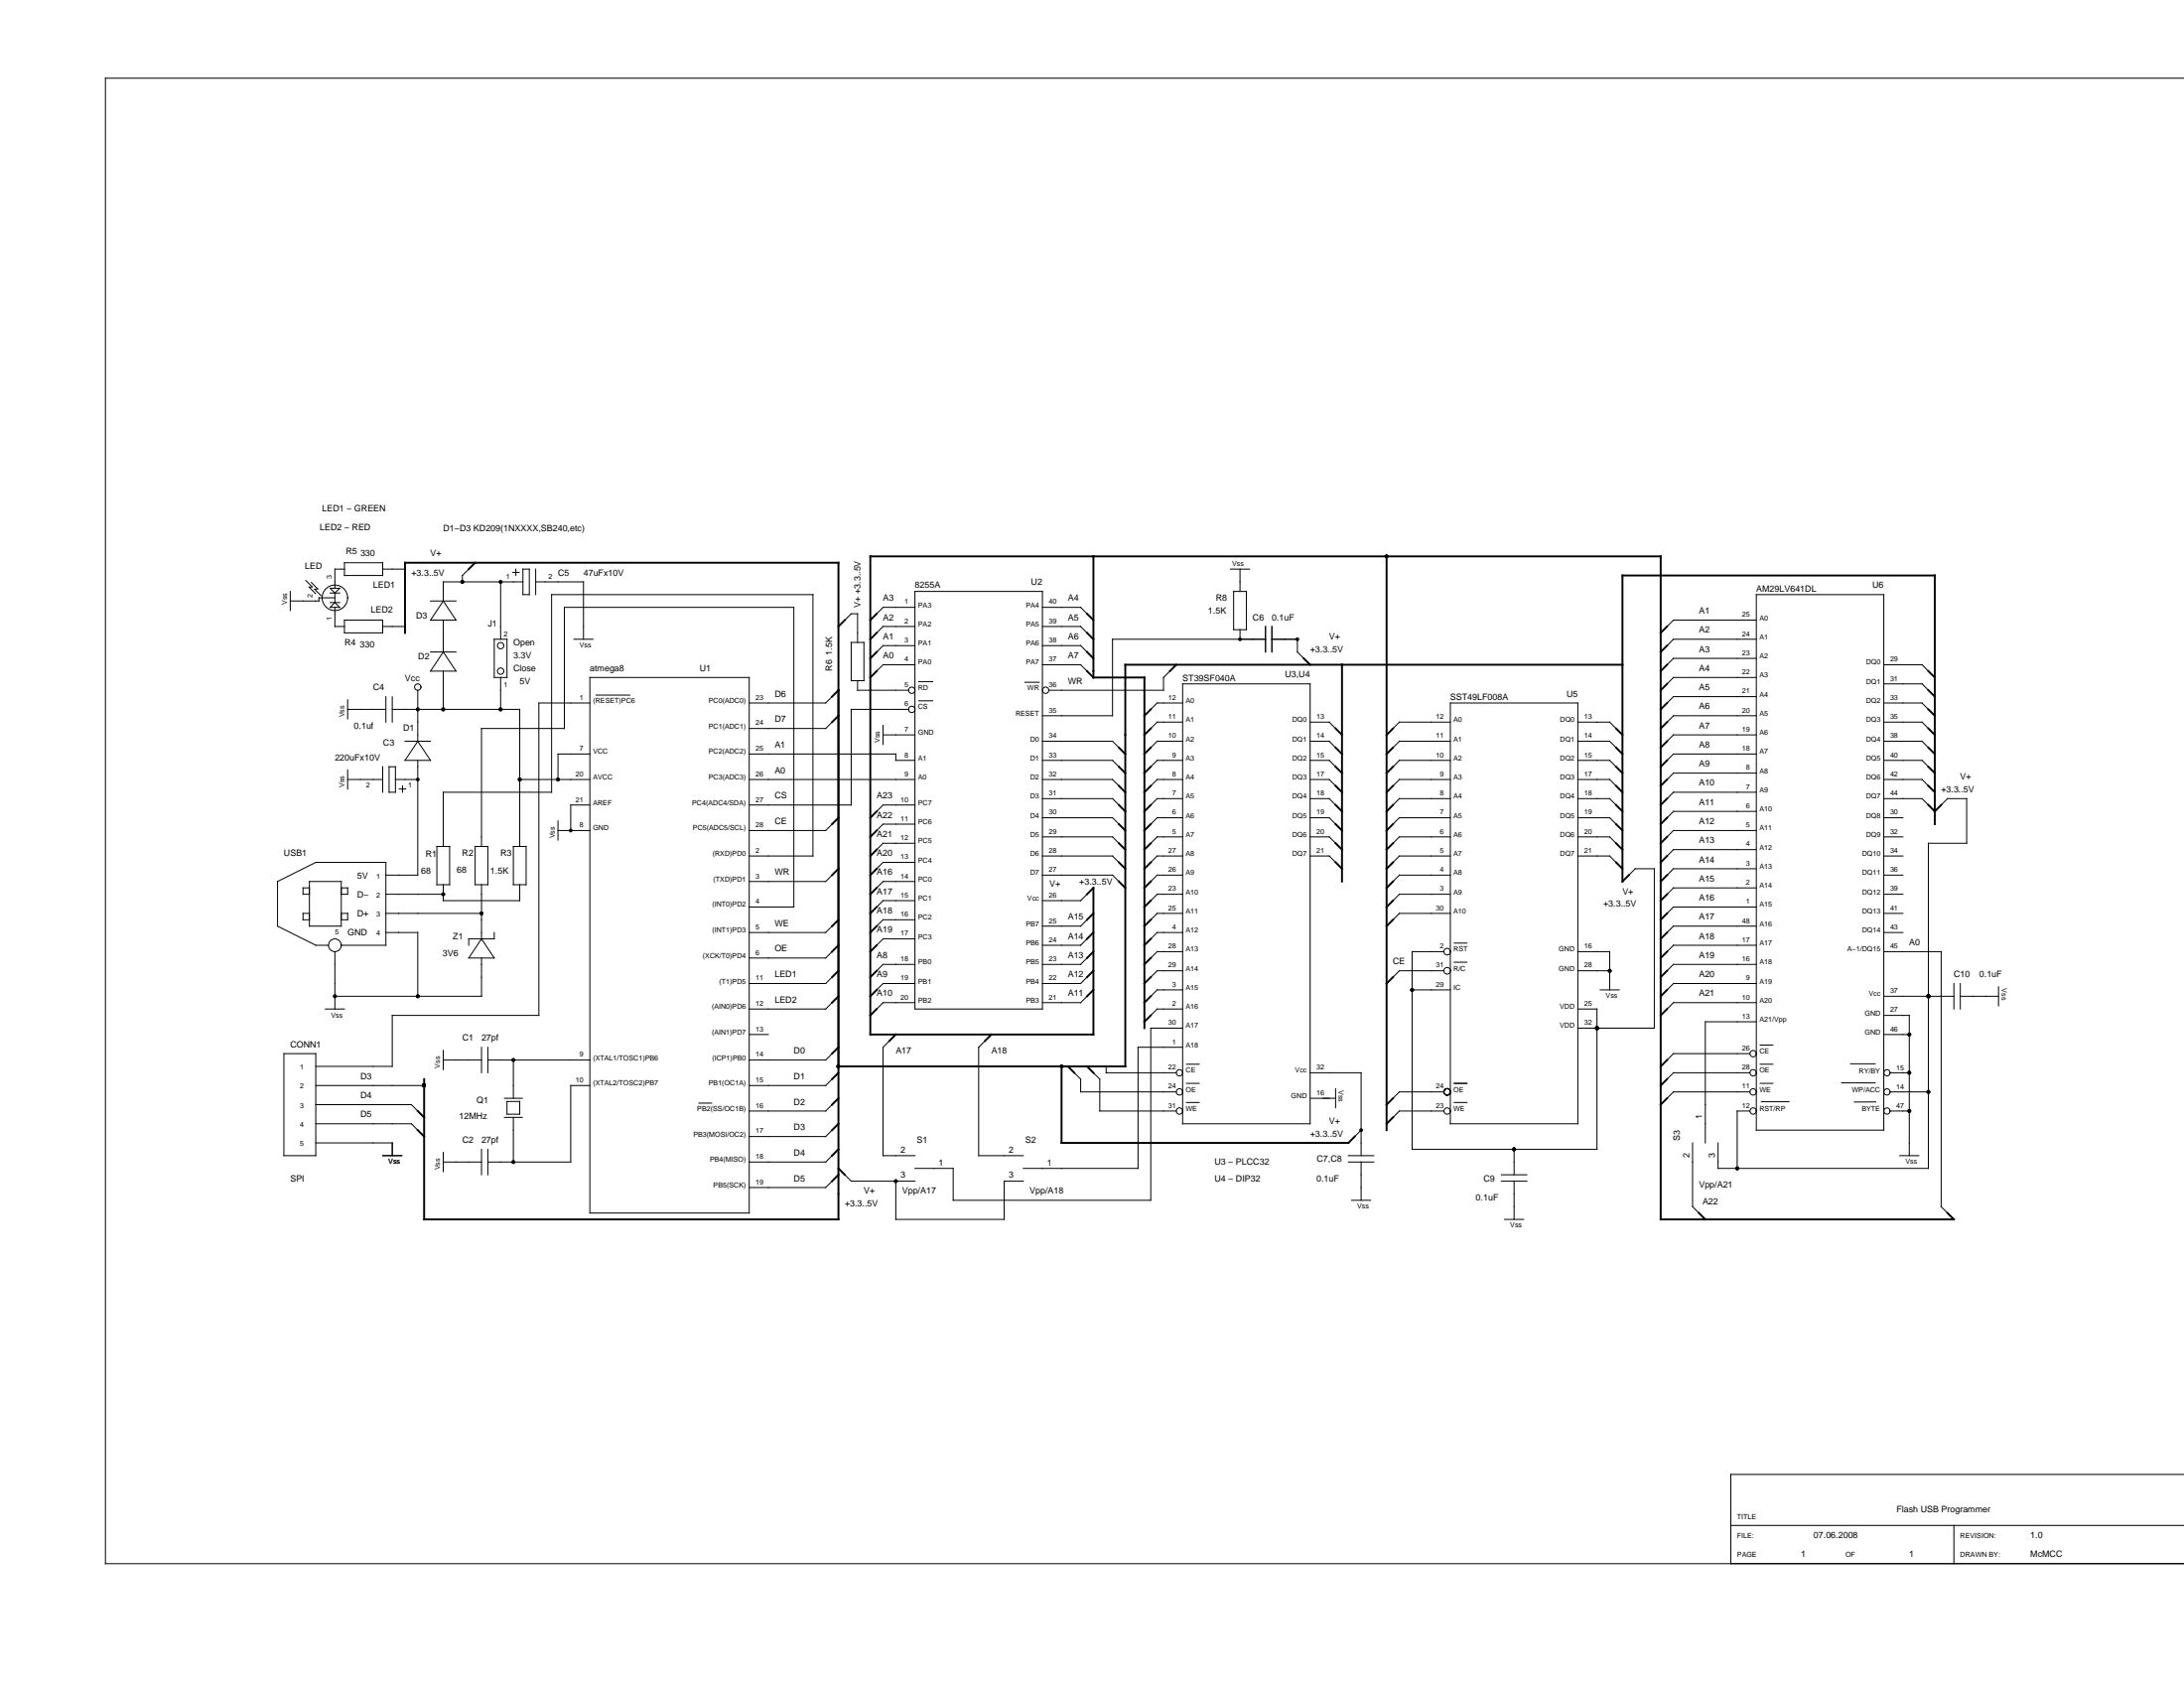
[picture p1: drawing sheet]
<svg xmlns="http://www.w3.org/2000/svg" width="279mm" height="216mm" viewBox="0 0 279 216" stroke-linecap="round" stroke-linejoin="round" font-family="sans-serif">
<g fill="none" stroke="#000" stroke-width=".13">
<path d="M279.4 10h-265.9v190h265.9M37.1 75.6v2.5M39.1 74.2l.8 .9h-.4l.9 .8M39.8 74.5l.8 .8-.3 .1 .8 .8M42.2 77.1h1.3M42.2 75.2h1.3l-.7 .6zM42.2 75.8h1.3M42.8 75.8v1.3M42.8 77.7v2.4h1.3M42.8 77.1l.7 .6h-1.3zM42.8 76.5h-2v.4h-3.7M44.1 72.8h-1.3v2.4"/>
<path d="M44.1 72h4.9v1.6h-4.9zM44.1 79.3h4.9v1.6h-4.9zM48.9 72.8h2.9M55.1 76.9h3.2M56.7 79.3v4.1M56.7 76.9l1.6 2.4h-3.2zM60 72.8l-.8 .8v.8M64 74.4v7.4M65.6 73.2h.8M66 72.8v.8M66.9 74.4h-10.2v2.5M66.9 72.8h.8v3.3h-.8z"/>
<path d="M68.5 74.4h6.1v7.4M68.5 72.8v3.3M108.1 79.3l.8-.8h.8v3.7M117 75.6h16.4v53.5h-16.4zM117 77.7h-4l-.8 .8M133.4 77.7h4.8l.9 .8M157.4 72.8h2.5M157.8 75.6h1.7v4.9h-1.7zM158.6 72.8v2.8M224.7 76.1h16.3v68.4h-16.3zM224.7 79.3h-10.6l-.8 .8M44.5 99.7h4.5"/>
<path d="M44.5 90.7h4.9M44.5 89.5v2.5M44.5 98.5v2.4M48.9 80.1h2.9M49 98.1v3.2M49.4 89.1v3.3M49.8 98.1h.8v3.2h-.8zM50.2 90.7h16.3v17.6M50.2 89.1v3.3M50.6 99.7h2.8M51.8 94.8h3.3M53.4 88.3v6.5"/>
<path d="M53.4 97.3v14.6h-4M53.4 94.8l1.7 2.5h-3.3zM55.1 83.4h3.2M56.7 85.8v4.9M56.7 83.4l1.6 2.4h-3.2zM63.2 81.8h1.7v4.9h-1.7zM64 86.7v4M66.5 99.7h9M73.4 81.8h2.5M75.5 96.4h-4.1v3.3M75.5 89.9h-6.6v40h-18.7v6.5h-9.8M75.5 86.7h20.3v68.5h-20.3z"/>
<path d="M76.3 88.9h4.3M95.8 99.7h21.2M95.8 96.4h18.8v.9h2.4M106.4 92.4l-.8 .8h-9.8M106.4 89.1l-.8 .8h-9.8M108.9 82.2h1.6v4.9h-1.6zM109.7 87v1.3h6.5M113 94h4M113 92.8v2.4M116.2 90.7h-7.3v12.3h-13.1M117 80.1h-4l-.8 .8M117 82.6h-4l-.8 .8"/>
<path d="M117 85h-4l-.8 .8M117.5 87.2h1.8M117.5 89.6h1.8M131.1 87.3h1.8M133.4 99.7h8.9l.8 .8M133.4 80.1h4.8l.9 .8M133.4 82.6h4.8l.9 .8M133.4 85h4.8l.9 .8M133.4 97.3h8.9l.8 .8M133.4 94.8h8.9l.8 .8M149.7 85.8l-.8 .9v1.6h-14.7M151.3 99.7h-3.3l-.8 .8"/>
<path d="M151.3 97.3h-3.3l-.8 .8M151.3 94.8h-3.3l-.8 .8M151.3 89.9h-3.3l-.8 .8M151.3 92.4h-3.3l-.8 .8M151.3 87.5h16.3v56.2h-16.3zM158.6 80.5v1.3M161.9 81.8h-19.6v9.7h-8.9M161.9 80.1v3.3M162.7 81.8h3.3v1.6l.8 .8M162.7 80.1v3.3M167.6 99.7h2.5l.8 .8M167.6 97.3h2.5l.8 .8"/>
<path d="M167.6 94.8h2.5l.8 .8M167.6 92.4h2.5l.8 .8M185.5 99.7h-6.5l-.8 .8M185.5 97.3h-6.5l-.8 .8M185.5 94.8h-6.5l-.8 .8M185.5 89.9h16.4v53.8h-16.4zM185.5 92.4h-6.5l-.8 .8M201.9 99.7h4l.8 .8M201.9 97.3h4l.8 .8M201.9 94.8h4l.8 .8M201.9 92.4h4l.8 .8M224.7 94h-10.6l-.8 .8"/>
<path d="M224.7 91.5h-10.6l-.8 .9M224.7 96.4h-10.6l-.8 .9M224.7 81.8h-10.6l-.8 .8M224.7 86.7h-10.6l-.8 .8M224.7 89.1h-10.6l-.8 .8M224.7 84.2h-10.6l-.8 .8M224.7 98.9h-10.6l-.8 .8M241 99.7h4.9l.8 .8M241 85h4.9l.8 .8M241 97.3h4.9l.8 .8M241 94.8h4.9l.8 .8M241 89.9h4.9l.8 .8"/>
<path d="M241 92.4h4.9l.8 .8M241 87.5h4.9l.8 .8M39.6 116.8h-.8v.8h.8M39.6 112.7h4.1v5.8h-4.1zM39.6 113.6h-.8v.8h.8M43.7 116.8h.8v.8h-.8M43.7 113.6h.8v.8h-.8M49.4 119.3h4v8.1M49.4 116.8h12.2M49.4 114.4h7.3M51.1 100.9h.8M51.5 100.5v.8"/>
<path d="M55.9 108.3h1.6v4.9h-1.6zM56.7 113.1v2.1h9.8v-2.1M56.7 108.3v-7h13.9v-25.2h33.4v33.4h-8.2M60.8 108.3h1.6v4.9h-1.6zM61.6 108.3v-15.1h10.6v-15.5h29.4v38.3h-5.8M61.6 113.1v7M63.2 119.3v.8h-3.2v.8M65.7 108.3h1.6v4.9h-1.6zM71.4 106.2h4.1M71.4 105v2.4M75.5 103h-2.5v3.2M106.4 105.4l-.8 .8h-9.8"/>
<path d="M106.4 111.9l-.8 .8h-9.8M106.4 118.5l-.8 .8h-9.8M117 103h-4l-.8 .8M117 105.4h-4l-.8 .8M117 107.9h-4l-.8 .8M117 110.3h-4l-.8 .8M117 112.7h-4l-.8 .9M117 115.2h-4l-.8 .8M117 117.6h-4l-.8 .9M133.4 109.5h8.9l.8 .8M133.4 111.9h8.9l.8 .8M133.4 107h8.9l.8 .9"/>
<path d="M133.4 104.6h8.9l.8 .8M133.4 102.1h8.9l.8 .9M139.1 114.4l-.9 .8h-4.8M139.1 117.6l-.9 .9h-4.8M151.3 116.8h-3.3l-.8 .8M151.3 109.5h-3.3l-.8 .8M151.3 111.9h-3.3l-.8 .8M151.3 107h-3.3l-.8 .9M151.3 104.6h-3.3l-.8 .8M151.3 102.1h-3.3l-.8 .9M151.3 114.4h-3.3l-.8 .8M151.3 119.3h-3.3l-.8 .8"/>
<path d="M167.6 109.5h2.5l.8 .8M167.6 107h2.5l.8 .9M167.6 104.6h2.5l.8 .8M167.6 102.1h2.5l.8 .9M185.5 116.8h-6.5l-.8 .8M185.5 109.5h-6.5l-.8 .8M185.5 111.9h-6.5l-.8 .8M185.5 107h-6.5l-.8 .9M185.5 104.6h-6.5l-.8 .8M185.5 102.1h-6.5l-.8 .9M185.5 114.4h-6.5l-.8 .8M201.9 109.5h4l.8 .8"/>
<path d="M201.9 107h4l.8 .9M201.9 104.6h4l.8 .8M201.9 102.1h4l.8 .9M208.4 111.9l.8-.8h2.4v20.4h-9.7M224.7 106.2h-10.6l-.8 .8M224.7 116h-10.6l-.8 .8M224.7 118.5h-10.6l-.8 .8M224.7 101.3h-10.6l-.8 .8M224.7 113.6h-10.6l-.8 .8M224.7 108.7h-10.6l-.8 .8M224.7 111.1h-10.6l-.8 .8M224.7 103.8h-10.6l-.8 .8"/>
<path d="M241 116.8h2.4M241 109.5h2.4M241 111.9h2.4M241 107h2.4M241 104.6h2.4M241 102.1h4.9l.8 .9M241 114.4h2.4M241 119.3h2.4M248.3 103l.8-.9h2.5v5.8h-4.9v41.5h-26.9v-3.2M36.3 134.8h4.1v13h-4.1zM40.4 138.8h13.9M41.6 129.1h2.5"/>
<path d="M42 120.9h-1.6l-4.9-2.4v-5.8l4.9-2.4h9v10.6h-5.7M42.8 121.7v7.4M56.7 135.6h4.9M56.7 134.4v2.4M61.6 122.5v4.9h-18.8M61.6 133.9v3.3M61.6 120.1l1.6 2.4h-3.2zM62.4 135.6h13.1M62.4 133.9v3.3M65.7 135.6v4.9M75.5 138.8h-2.5v9.8h-10.6M95.8 132.3h2.5"/>
<path d="M106.4 134.8l-.8 .8h-9.8M106.4 121.7l-.8 .8h-9.8M106.4 128.2l-.8 .9h-9.8M106.4 125l-.8 .8h-9.8M106.4 138l-.8 .8h-9.8M113.8 133.1l-.8 .8v13.9h4M117 120.1h-4l-.8 .8M117 123.3h-4l-.8 .9M117 125.8h-4l-.8 .8M117 128.2h-4l-.8 .9M126 133.1l-.8 .8v13.9h5.7M137.4 137.2l.8 .8v1.7h12.3"/>
<path d="M139.1 122.5l-.9 .8h-4.8M139.1 125l-.9 .8h-4.8M139.1 127.4l-.9 .8h-4.8M139.1 120.1l-.9 .8h-4.8M139.9 137.2l.8 .8v4.1h9.8M141.5 136.4v.8h9M151.3 129.1h-3.3l-.8 .8M151.3 121.7h-3.3l-.8 .8M151.3 124.2h-3.3l-.8 .8M151.3 126.6h-3.3l-.8 .8M151.3 131.5h-4.1v22h-25.3v-4.1h-4.9M151.3 133.9h-5.7v15.5h-14.7"/>
<path d="M151.8 136.1h1.6M151.8 138.6h1.6M167.6 137.2h6.5v10.6M170.9 139.2v2.5M180.7 126.6h4.8M184.7 121.7h-4v25.3h23.6v-17.9h-2.4M184.7 124.2h-5.7l-.8 .8M184.7 139.7h-5.7l-.8 .8M186 138.6h1.7M186 123.1h1.7M186 120.6h1.7M201.9 121.7h4v4.9"/>
<path d="M201.9 124.2h4M204.7 126.6h2.5M223.9 137.2h-9.8l-.8 .8M223.9 139.7h-9.8l-.8 .8M223.9 134.8h-9.8l-.8 .8M224.7 123.3h-10.6l-.8 .9M224.7 125.8h-10.6l-.8 .8M224.7 128.2h-10.6l-.8 .9M224.7 120.9h-10.6l-.8 .8M224.7 130.7h-6.5v15.5M225.2 136.1h1.6M225.2 138.6h1.6"/>
<path d="M225.2 133.7h1.6M235.6 138.5h4.3M236.7 136.1h3.2M241 127.4h9M241 121.7h7.3v32.6l.8 .9M241 129.9h3.3v17.9M241 132.3h3.3M241.8 137.2h2.5M241.8 139.7h4.9M250 125.8v3.3M250.8 127.4h4.9M250.8 125.8v3.3"/>
<path d="M255.7 126.2v2.4M40.4 146.2h9.8v1.6M40.4 143.7h12.2l.8 .8M40.4 141.3h12.2l.8 .8M49 147.8h2.4M56.7 148.6h4.9M56.7 147.4v2.5M61.6 147v3.3M62.4 147v3.3M64.5 142.9h2.3M64.5 140.5h2.3M64.9 140.9h1.6v1.6h-1.6z"/>
<path d="M65.7 142.9v5.7M89.4 141.1h1.6M106.4 147.8l-.8 .8h-9.8M106.4 141.3l-.8 .8h-9.8M106.4 144.5l-.8 .9h-9.8M106.4 151.1l-.8 .8h-9.8M108.1 150.3l.8 .8h8.1M114.6 151.1v4.9h13.9v-4.9h2.4M151.8 141h1.6M167.6 140.5h3.3M172.5 148.6h3.3M172.5 147.8h3.3"/>
<path d="M172.9 153.5h2.5M174.1 148.6v4.9M174.1 144.5l-.8 .9M184.7 142.1h-5.7l-.8 .8M186 141h1.7M192.1 151.1h3.2M192.1 150.3h3.2M192.5 156h2.4M193.7 147v3.3M193.7 151.1v4.9M216.5 146.2v8.1l.8 .9M223.9 142.1h-1.7v7.3"/>
<path d="M225.3 140.9h3.6M240 140.9l-2.8 .1M241.8 142.1h2.5M243 147.8h2.5M221.4 195.1h58M250 195.1v4.9M279.4 188.6h-58v11.4"/>
<circle cx="42.8" cy="76.5" r="1.63"/>
<circle cx="53.4" cy="87.9" r=".41"/>
<circle cx="64" cy="82.6" r=".41"/>
<circle cx="64" cy="85.8" r=".41"/>
<circle cx="116.6" cy="88.3" r=".41"/>
<circle cx="116.6" cy="90.7" r=".41"/>
<circle cx="133.8" cy="88.3" r=".41"/>
<circle cx="42.8" cy="120.9" r=".82"/>
<circle cx="150.9" cy="139.7" r=".41"/>
<circle cx="150.9" cy="137.2" r=".41"/>
<circle cx="185.1" cy="139.7" r=".42"/>
<circle cx="185.1" cy="124.2" r=".42"/>
<circle cx="185.1" cy="121.7" r=".42"/>
<circle cx="224.3" cy="139.7" r=".41"/>
<circle cx="224.3" cy="134.8" r=".41"/>
<circle cx="224.3" cy="137.2" r=".41"/>
<circle cx="241.4" cy="139.7" r=".4"/>
<circle cx="241.4" cy="137.2" r=".4"/>
<circle cx="150.9" cy="142.1" r=".41"/>
<circle cx="185.1" cy="142.1" r=".41"/>
<circle cx="224.3" cy="142.1" r=".41"/>
<circle cx="241.4" cy="142.1" r=".4"/>
</g>
<g fill="none" stroke="#000" stroke-width=".24">
<path d="M60.8 72l-.8 .8M108.1 79.3l-.8 .8M112.2 78.5l-.9 .8M139.1 78.5l.8 .8M139.9 71.2v15.5M177.4 71.2v73.3M51.8 80.9v-8.9h55.5v84h-53v-18M107.3 91.5l-.9 .9M107.3 88.3l-.9 .8M112.2 83.4l-.9 .8M112.2 80.9l-.9 .9M112.2 85.8l-.9 .9"/>
<path d="M139.1 80.9l.8 .9M139.1 83.4l.8 .8M139.1 85.8l.8 .9M139.9 86.7h6.5v44.8M143.1 95.6l.9 .8M143.1 98.1l.9 .8M147.2 90.7l-.8 .8M147.2 93.2l-.8 .8M147.2 95.6l-.8 .8M147.2 98.1l-.8 .8M150.5 85l-.8 .8M166.8 84.2l.8 .8"/>
<path d="M170.9 93.2l.8 .8M170.9 95.6l.8 .8M170.9 98.1l.8 .8M171.7 85v27.7M178.2 93.2l-.8 .8M178.2 95.6l-.8 .8M178.2 98.1l-.8 .8M206.7 93.2l.9 .8M206.7 95.6l.9 .8M206.7 98.1l.9 .8M207.6 85h-63.6v51.4h-36.7M213.3 80.1l-.8 .8"/>
<path d="M213.3 82.6l-.8 .8M213.3 85l-.8 .8M213.3 87.5l-.8 .8M213.3 89.9l-.8 .8M213.3 92.4l-.8 .8M213.3 94.8l-.8 .8M213.3 97.3l-.8 .8M213.3 99.7l-.8 .8M246.7 85.8l.8 .9M246.7 88.3l.8 .8M246.7 90.7l.8 .8M246.7 93.2l.8 .8"/>
<path d="M246.7 95.6l.8 .8M246.7 98.1l.8 .8M107.3 111.1l-.9 .8M107.3 104.6l-.9 .8M107.3 117.6l-.9 .9M112.2 103.8l-.9 .8M112.2 106.2l-.9 .8M112.2 108.7l-.9 .8M112.2 111.1l-.9 .8M112.2 113.6l-.9 .8M112.2 116l-.9 .8M112.2 118.5l-.9 .8"/>
<path d="M139.1 114.4l.8-.8v18.7h-28.6v-61.1h101.2v84.8h37.5l-.9-.8M139.9 119.3l-.8 .8M139.9 116.8l-.8 .8M143.1 100.5l.9 .8M143.1 103l.9 .8M143.1 105.4l.9 .8M143.1 107.9l.9 .8M143.1 110.3l.9 .8M143.1 112.7l.9 .9M147.2 110.3l-.8 .8M147.2 100.5l-.8 .8M147.2 103l-.8 .8"/>
<path d="M147.2 105.4l-.8 .8M147.2 107.9l-.8 .8M147.2 112.7l-.8 .9M147.2 115.2l-.8 .8M147.2 117.6l-.8 .9M170.9 100.5l.8 .8M170.9 103l.8 .8M170.9 105.4l.8 .8M170.9 107.9l.8 .8M170.9 110.3l.8 .8M178.2 115.2l-.8 .8M178.2 117.6l-.8 .9"/>
<path d="M178.2 100.5l-.8 .8M178.2 103l-.8 .8M178.2 105.4l-.8 .8M178.2 107.9l-.8 .8M178.2 110.3l-.8 .8M178.2 112.7l-.8 .9M206.7 100.5l.9 .8M206.7 103l.9 .8M206.7 105.4l.9 .8M206.7 107.9l.9 .8M206.7 110.3l.9 .8M213.3 102.1l-.8 .9"/>
<path d="M213.3 104.6l-.8 .8M213.3 107l-.8 .9M213.3 109.5l-.8 .8M213.3 111.9l-.8 .8M213.3 114.4l-.8 .8M213.3 116.8l-.8 .8M213.3 119.3l-.8 .8M246.7 100.5l.8 .8M246.7 103l.8 .8 .8-.8M247.5 105.4v-31.8h-39.9v39.1l.8-.8M107.3 137.2l-.9 .8M107.3 133.9l-.9 .9"/>
<path d="M107.3 120.9l-.9 .8M107.3 124.2l-.9 .8M107.3 127.4l-.9 .8M112.2 129.1l-.9 .8M112.2 120.9l-.9 .8M112.2 124.2l-.9 .8M112.2 126.6l-.9 .8M114.6 132.3l-.8 .8M126.8 132.3l-.8 .8M135.8 136.4v9.8h36.7l.8-.8M136.6 136.4l.8 .8M139.1 136.4l.8 .8"/>
<path d="M139.9 126.6l-.8 .8M139.9 124.2l-.8 .8M139.9 121.7l-.8 .8M147.2 120.1l-.8 .8M147.2 122.5l-.8 .8M147.2 125l-.8 .8M147.2 127.4l-.8 .8M147.2 129.9l-.8 .8M178.2 125l-.8 .8M213.3 121.7l-.8 .8M213.3 124.2l-.8 .8M213.3 126.6l-.8 .8"/>
<path d="M213.3 129.1l-.8 .8M213.3 135.6l-.8 .8M213.3 138l-.8 .8M53.4 142.1l.9 .8M53.4 144.5l.9 .9M107.3 140.5l-.9 .8M107.3 143.7l-.9 .8M107.3 147l-.9 .8M107.3 150.3l-.9 .8M107.3 149.4l.8 .9M178.2 140.5l-.8 .8M178.2 142.9l-.8 .8"/>
<path d="M213.3 140.5l-.8 .8M217.3 155.2l.9 .8"/>
</g>
<g fill="#000">
<path d="M54 138.6h.5v.5h-.5z"/>
<circle cx="51.8" cy="72.8" r=".12"/>
<circle cx="59.2" cy="74.4" r=".24"/>
<circle cx="64" cy="74.4" r=".24"/>
<circle cx="177.4" cy="71.2" r=".24"/>
<circle cx="51.8" cy="80.1" r=".12"/>
<circle cx="53.4" cy="99.7" r=".24"/>
<circle cx="53.4" cy="90.7" r=".24"/>
<circle cx="56.7" cy="90.7" r=".24"/>
<circle cx="64" cy="90.7" r=".24"/>
<circle cx="66.5" cy="99.7" r=".24"/>
<circle cx="71.4" cy="99.7" r=".24"/>
<circle cx="158.6" cy="81.8" r=".24"/>
<circle cx="166" cy="81.8" r=".24"/>
<circle cx="56.7" cy="114.4" r=".24"/>
<circle cx="61.6" cy="116.8" r=".24"/>
<circle cx="73" cy="106.2" r=".24"/>
<circle cx="42.8" cy="127.4" r=".24"/>
<circle cx="53.4" cy="127.4" r=".24"/>
<circle cx="65.7" cy="135.6" r=".24"/>
<circle cx="107.3" cy="136.4" r=".24"/>
<circle cx="135.8" cy="136.4" r=".24"/>
<circle cx="141.5" cy="136.4" r=".12"/>
<circle cx="180.7" cy="126.6" r=".24"/>
<circle cx="204.3" cy="131.5" r=".24"/>
<circle cx="205.9" cy="124.2" r=".24"/>
<circle cx="244.3" cy="132.3" r=".24"/>
<circle cx="244.3" cy="137.2" r=".24"/>
<circle cx="246.7" cy="127.4" r=".24"/>
<circle cx="246.7" cy="139.7" r=".24"/>
<circle cx="65.7" cy="148.6" r=".24"/>
<circle cx="114.6" cy="151.1" r=".24"/>
<circle cx="174.1" cy="144.5" r=".24"/>
<circle cx="193.7" cy="147" r=".24"/>
<circle cx="222.2" cy="149.4" r=".24"/>
<circle cx="244.3" cy="142.1" r=".24"/>
</g>
<g font-size="1.1">
<text x="41.2" y="65.5">LED1 − GREEN</text>
<text x="40.9" y="67.8">LED2 − RED</text>
<text x="44.2" y="70.9">R5</text>
<text x="46.1" y="71.2">330</text>
<text x="55.1" y="71.2">V+</text>
<text x="56.7" y="67.9">D1−D3 KD209(1NXXXX,SB240,etc)</text>
<text x="39" y="72.8">LED</text>
<text x="47.7" y="75.2">LED1</text>
<text x="52.6" y="73.6">+3.3..5V</text>
<text x="71.4" y="73.6">C5</text>
<text x="74.6" y="73.6">47uFx10V</text>
<text x="110.1" y="77.7" transform="rotate(-90 110.1 77.7)">V+ +3.3..5V</text>
<text x="113" y="76.9">A3</text>
<text x="117" y="75.2">8255A</text>
<text x="131.9" y="74.8">U2</text>
<text x="136.6" y="76.9">A4</text>
<text x="155.6" y="76.9">R8</text>
<text x="224.7" y="75.6">AM29LV641DL</text>
<text x="239.5" y="75.2">U6</text>
<text x="44.1" y="82.6">R4</text>
<text x="46" y="82.8">330</text>
<text x="47.4" y="78.4">LED2</text>
<text x="53.2" y="79.1">D3</text>
<text x="62.4" y="80.1">J1</text>
<text x="65.7" y="82.6">Open</text>
<text x="113" y="81.8">A1</text>
<text x="113" y="79.3">A2</text>
<text x="136.6" y="79.3">A5</text>
<text x="136.6" y="81.8">A6</text>
<text x="154.6" y="78.5">1.5K</text>
<text x="160.3" y="79.3">C6</text>
<text x="162.7" y="79.3">0.1uF</text>
<text x="167.6" y="83.4">+3.3..5V</text>
<text x="170.1" y="81.8">V+</text>
<text x="217.3" y="78.5">A1</text>
<text x="217.3" y="80.9">A2</text>
<text x="217.3" y="83.4">A3</text>
<text x="47.7" y="88.3">C4</text>
<text x="51.8" y="87.1">Vcc</text>
<text x="53.5" y="84.3">D2</text>
<text x="65.7" y="85.8">Close</text>
<text x="65.7" y="84.2">3.3V</text>
<text x="66.5" y="87.5">5V</text>
<text x="75.5" y="85.8">atmega8</text>
<text x="89.5" y="85.8">U1</text>
<text x="99.1" y="89.1">D6</text>
<text x="106.5" y="85.8" transform="rotate(-90 106.5 85.8)">R6 1.5K</text>
<text x="113" y="84.2">A0</text>
<text x="136.6" y="84.2">A7</text>
<text x="136.6" y="87.5">WR</text>
<text x="151.3" y="87.1">ST39SF040A</text>
<text x="164.4" y="86.7">U3,U4</text>
<text x="185.5" y="89.5">SST49LF008A</text>
<text x="200.4" y="89.1">U5</text>
<text x="217.3" y="85.8">A4</text>
<text x="217.3" y="88.3">A5</text>
<text x="45.3" y="93.2">0.1uf</text>
<text x="49" y="95.3">C3</text>
<text x="51.6" y="93.5">D1</text>
<text x="99.1" y="92.4">D7</text>
<text x="99.1" y="95.6">A1</text>
<text x="217.3" y="90.7">A6</text>
<text x="217.3" y="93.2">A7</text>
<text x="217.3" y="95.6">A8</text>
<text x="42.8" y="97.3">220uFx10V</text>
<text x="99.1" y="98.9">A0</text>
<text x="217.3" y="98.1">A9</text>
<text x="217.3" y="100.5">A10</text>
<text x="248.3" y="101.3">+3.3..5V</text>
<text x="250.8" y="99.7">V+</text>
<text x="99.1" y="105.4">CE</text>
<text x="99.1" y="102.1">CS</text>
<text x="112.2" y="107">A21</text>
<text x="112.2" y="104.6">A22</text>
<text x="112.2" y="102.1">A23</text>
<text x="217.3" y="103">A11</text>
<text x="217.3" y="105.4">A12</text>
<text x="217.3" y="107.9">A13</text>
<text x="36.3" y="109.5">USB1</text>
<text x="45.7" y="112.3">5V</text>
<text x="53.9" y="111.8">68</text>
<text x="54.4" y="109.6">R1</text>
<text x="58.4" y="111.7">68</text>
<text x="59.1" y="109.4">R2</text>
<text x="62.7" y="111.7">1.5K</text>
<text x="64" y="109.4">R3</text>
<text x="99.1" y="111.9">WR</text>
<text x="112.2" y="111.9">A16</text>
<text x="112.2" y="109.5">A20</text>
<text x="134.3" y="113.4">V+</text>
<text x="138.1" y="113.2">+3.3..5V</text>
<text x="217.3" y="110.3">A14</text>
<text x="217.3" y="112.7">A15</text>
<text x="44.5" y="119.7">GND</text>
<text x="45.7" y="114.8">D−</text>
<text x="45.7" y="117.2">D+</text>
<text x="99.1" y="118.5">WE</text>
<text x="112.2" y="114.4">A17</text>
<text x="112.2" y="116.8">A18</text>
<text x="112.2" y="119.3">A19</text>
<text x="136.6" y="117.6">A15</text>
<text x="205.1" y="116">+3.3..5V</text>
<text x="207.6" y="114.4">V+</text>
<text x="217.3" y="115.2">A16</text>
<text x="217.3" y="117.6">A17</text>
<text x="56.6" y="122.3">3V6</text>
<text x="58" y="120.1">Z1</text>
<text x="99.1" y="121.7">OE</text>
<text x="99.1" y="125">LED1</text>
<text x="112.2" y="122.5">A8</text>
<text x="112.2" y="125">A9</text>
<text x="136.6" y="125">A12</text>
<text x="136.6" y="122.5">A13</text>
<text x="136.6" y="120.1">A14</text>
<text x="178.2" y="123.3">CE</text>
<text x="217.3" y="120.1">A18</text>
<text x="217.3" y="122.5">A19</text>
<text x="217.3" y="125">A20</text>
<text x="244.3" y="120.9">A0</text>
<text x="250" y="125">C10</text>
<text x="253.2" y="125">0.1uF</text>
<text x="99.1" y="128.2">LED2</text>
<text x="112.2" y="127.4">A10</text>
<text x="136.6" y="127.4">A11</text>
<text x="217.3" y="127.4">A21</text>
<text x="37.1" y="133.9">CONN1</text>
<text x="59.2" y="133.1">C1</text>
<text x="61.6" y="133.1">27pf</text>
<text x="101.6" y="134.8">D0</text>
<text x="114.6" y="134.8">A17</text>
<text x="126.8" y="134.8">A18</text>
<text x="46.1" y="142.9">D5</text>
<text x="46.1" y="140.5">D4</text>
<text x="46.1" y="138">D3</text>
<text x="58.8" y="143.2">12MHz</text>
<text x="61" y="141.1">Q1</text>
<text x="101.6" y="138">D1</text>
<text x="101.6" y="141.3">D2</text>
<text x="170.1" y="143.7">V+</text>
<text x="217.8" y="143.1" transform="rotate(-90 217.8 143.1)">1</text>
<text x="59.2" y="146.2">C2</text>
<text x="61.6" y="146.2">27pf</text>
<text x="101.6" y="144.5">D3</text>
<text x="101.6" y="147.8">D4</text>
<text x="115.2" y="147.4">2</text>
<text x="117.3" y="146.2">S1</text>
<text x="120.1" y="149">1</text>
<text x="129.1" y="147.4">2</text>
<text x="131.2" y="146.2">S2</text>
<text x="134" y="149">1</text>
<text x="155.4" y="149">U3 − PLCC32</text>
<text x="167.6" y="145.4">+3.3..5V</text>
<text x="168.5" y="148.6">C7,C8</text>
<text x="214.9" y="145.9" transform="rotate(-90 214.9 145.9)">S3</text>
<text x="216.1" y="148" transform="rotate(-90 216.1 148)">2</text>
<text x="219.4" y="148" transform="rotate(-90 219.4 148)">3</text>
<text x="37.1" y="151.1">SPI</text>
<text x="101.6" y="151.1">D5</text>
<text x="108.1" y="154.3">+3.3..5V</text>
<text x="110.5" y="152.7">V+</text>
<text x="115.2" y="150.7">3</text>
<text x="115.4" y="152.7">Vpp/A17</text>
<text x="129.1" y="150.7">3</text>
<text x="131.7" y="152.7">Vpp/A18</text>
<text x="155.4" y="151.1">U4 − DIP32</text>
<text x="168.4" y="151.1">0.1uF</text>
<text x="188.8" y="153.5">0.1uF</text>
<text x="189.8" y="151.1">C9</text>
<text x="217.3" y="151.9">Vpp/A21</text>
<text x="217.8" y="154.1">A22</text>
<text x="232" y="196.7">07.06.2008</text>
<text x="242.6" y="193.5">Flash USB Programmer</text>
<text x="259.7" y="196.7">1.0</text>
<text x="230.4" y="199.2">1</text>
<text x="244.3" y="199.2">1</text>
<text x="259.7" y="199.2">McMCC</text>
</g>
<g font-size=".9">
<text x="36.7" y="77.4" transform="rotate(-90 36.7 77.4)">Vss</text>
<text x="40" y="76.5" transform="rotate(-90 40 76.5)">2</text>
<text x="42.4" y="74" transform="rotate(-90 42.4 74)">3</text>
<text x="64.8" y="74">1</text>
<text x="70.2" y="74">2</text>
<text x="115.7" y="77.3">1</text>
<text x="117.5" y="77.7">PA3</text>
<text x="131.2" y="77.7">PA4</text>
<text x="134.2" y="77.3">40</text>
<text x="157.6" y="72.4">Vss</text>
<text x="42.4" y="79.4" transform="rotate(-90 42.4 79.4)">1</text>
<text x="64.5" y="81.4">2</text>
<text x="74.2" y="82.8">Vss</text>
<text x="115.7" y="79.7">2</text>
<text x="115.7" y="82.2">3</text>
<text x="117.5" y="80.1">PA2</text>
<text x="117.5" y="82.6">PA1</text>
<text x="131.2" y="82.6">PA6</text>
<text x="131.2" y="80.1">PA5</text>
<text x="134.2" y="82.2">38</text>
<text x="134.2" y="79.7">39</text>
<text x="222.9" y="83.8">23</text>
<text x="222.9" y="81.4">24</text>
<text x="222.9" y="78.9">25</text>
<text x="225.1" y="81.8">A1</text>
<text x="225.1" y="79.3">A0</text>
<text x="64.5" y="87.9">1</text>
<text x="74.1" y="89.5">1</text>
<text x="75.9" y="89.9">(RESET)PC6</text>
<text x="90.7" y="89.9">PC0(ADC0)</text>
<text x="96.7" y="89.5">23</text>
<text x="115.7" y="84.6">4</text>
<text x="115.7" y="87.9">5</text>
<text x="117.5" y="85">PA0</text>
<text x="117.5" y="88.3">RD</text>
<text x="131.2" y="85">PA7</text>
<text x="131.4" y="88.3">WR</text>
<text x="134.2" y="87.9">36</text>
<text x="134.2" y="84.6">37</text>
<text x="149.5" y="89.5">12</text>
<text x="151.7" y="89.9">A0</text>
<text x="222.9" y="88.7">21</text>
<text x="222.9" y="86.2">22</text>
<text x="225.1" y="89.1">A4</text>
<text x="225.1" y="86.7">A3</text>
<text x="225.1" y="84.2">A2</text>
<text x="238.7" y="85">DQ0</text>
<text x="238.7" y="87.5">DQ1</text>
<text x="238.7" y="89.9">DQ2</text>
<text x="241.8" y="84.6">29</text>
<text x="241.8" y="87.1">31</text>
<text x="241.8" y="89.5">33</text>
<text x="44.1" y="91.8" transform="rotate(-90 44.1 91.8)">Vss</text>
<text x="90.7" y="93.2">PC1(ADC1)</text>
<text x="96.7" y="92.8">24</text>
<text x="112.6" y="95" transform="rotate(-90 112.6 95)">Vss</text>
<text x="115.7" y="90.3">6</text>
<text x="115.7" y="93.6">7</text>
<text x="117.5" y="90.7">CS</text>
<text x="117.5" y="94">GND</text>
<text x="129.9" y="91.5">RESET</text>
<text x="131.8" y="94.8">D0</text>
<text x="134.2" y="94.4">34</text>
<text x="134.2" y="91.1">35</text>
<text x="149.5" y="94.4">10</text>
<text x="149.5" y="92">11</text>
<text x="151.7" y="94.8">A2</text>
<text x="151.7" y="92.4">A1</text>
<text x="165.3" y="92.4">DQ0</text>
<text x="165.3" y="94.8">DQ1</text>
<text x="168.4" y="92">13</text>
<text x="168.4" y="94.4">14</text>
<text x="183.7" y="94.4">11</text>
<text x="183.7" y="92">12</text>
<text x="186" y="94.8">A1</text>
<text x="186" y="92.4">A0</text>
<text x="199.6" y="92.4">DQ0</text>
<text x="199.6" y="94.8">DQ1</text>
<text x="202.7" y="92">13</text>
<text x="202.7" y="94.4">14</text>
<text x="222.9" y="93.6">19</text>
<text x="222.9" y="91.1">20</text>
<text x="225.1" y="94">A6</text>
<text x="225.1" y="91.5">A5</text>
<text x="238.7" y="94.8">DQ4</text>
<text x="238.7" y="92.4">DQ3</text>
<text x="241.8" y="94.4">38</text>
<text x="241.8" y="92">35</text>
<text x="44.1" y="100.7" transform="rotate(-90 44.1 100.7)">Vss</text>
<text x="46.8" y="100.7">2</text>
<text x="52.2" y="100.7">1</text>
<text x="73.6" y="99.3">20</text>
<text x="74.1" y="96">7</text>
<text x="75.9" y="99.7">AVCC</text>
<text x="75.9" y="96.4">VCC</text>
<text x="90.7" y="96.4">PC2(ADC2)</text>
<text x="90.7" y="99.7">PC3(ADC3)</text>
<text x="96.7" y="96">25</text>
<text x="96.7" y="99.3">26</text>
<text x="115.7" y="96.8">8</text>
<text x="115.7" y="99.3">9</text>
<text x="117.5" y="97.3">A1</text>
<text x="117.5" y="99.7">A0</text>
<text x="131.8" y="99.7">D2</text>
<text x="131.8" y="97.3">D1</text>
<text x="134.2" y="101.7">31</text>
<text x="134.2" y="99.3">32</text>
<text x="134.2" y="96.8">33</text>
<text x="150" y="101.7">7</text>
<text x="150" y="99.3">8</text>
<text x="150" y="96.8">9</text>
<text x="151.7" y="99.7">A4</text>
<text x="151.7" y="97.3">A3</text>
<text x="165.3" y="97.3">DQ2</text>
<text x="165.3" y="99.7">DQ3</text>
<text x="168.4" y="96.8">15</text>
<text x="168.4" y="101.7">18</text>
<text x="168.4" y="99.3">17</text>
<text x="183.7" y="96.8">10</text>
<text x="184.2" y="101.7">8</text>
<text x="184.2" y="99.3">9</text>
<text x="186" y="97.3">A2</text>
<text x="186" y="99.7">A3</text>
<text x="199.6" y="97.3">DQ2</text>
<text x="199.6" y="99.7">DQ3</text>
<text x="202.7" y="96.8">15</text>
<text x="202.7" y="101.7">18</text>
<text x="202.7" y="99.3">17</text>
<text x="222.9" y="96">18</text>
<text x="223.4" y="98.5">8</text>
<text x="223.4" y="100.9">7</text>
<text x="225.1" y="98.9">A8</text>
<text x="225.1" y="101.3">A9</text>
<text x="225.1" y="96.4">A7</text>
<text x="238.7" y="99.7">DQ6</text>
<text x="238.7" y="97.3">DQ5</text>
<text x="241.8" y="101.7">44</text>
<text x="241.8" y="99.3">42</text>
<text x="241.8" y="96.8">40</text>
<text x="71" y="107.2" transform="rotate(-90 71 107.2)">Vss</text>
<text x="73.6" y="102.6">21</text>
<text x="74.1" y="105.8">8</text>
<text x="75.9" y="103">AREF</text>
<text x="75.9" y="106.2">GND</text>
<text x="88.5" y="103">PC4(ADC4/SDA)</text>
<text x="88.6" y="106.2">PC5(ADC5/SCL)</text>
<text x="96.7" y="102.6">27</text>
<text x="96.7" y="105.8">28</text>
<text x="115.2" y="102.6">10</text>
<text x="115.2" y="105">11</text>
<text x="115.2" y="107.4">12</text>
<text x="117.5" y="103">PC7</text>
<text x="117.5" y="105.4">PC6</text>
<text x="117.5" y="107.9">PC5</text>
<text x="131.8" y="107">D5</text>
<text x="131.8" y="104.6">D4</text>
<text x="131.8" y="102.1">D3</text>
<text x="134.2" y="106.6">29</text>
<text x="134.2" y="104.2">30</text>
<text x="150" y="106.6">5</text>
<text x="150" y="104.2">6</text>
<text x="151.7" y="107">A7</text>
<text x="151.7" y="104.6">A6</text>
<text x="151.7" y="102.1">A5</text>
<text x="165.3" y="107">DQ6</text>
<text x="165.3" y="104.6">DQ5</text>
<text x="165.3" y="102.1">DQ4</text>
<text x="168.4" y="106.6">20</text>
<text x="168.4" y="104.2">19</text>
<text x="184.2" y="106.6">6</text>
<text x="184.2" y="104.2">7</text>
<text x="186" y="107">A6</text>
<text x="186" y="104.6">A5</text>
<text x="186" y="102.1">A4</text>
<text x="199.6" y="107">DQ6</text>
<text x="199.6" y="104.6">DQ5</text>
<text x="199.6" y="102.1">DQ4</text>
<text x="202.7" y="106.6">20</text>
<text x="202.7" y="104.2">19</text>
<text x="223.4" y="105.8">5</text>
<text x="223.4" y="103.4">6</text>
<text x="225.1" y="106.2">A11</text>
<text x="225.1" y="103.8">A10</text>
<text x="238.7" y="102.1">DQ7</text>
<text x="238.7" y="104.6">DQ8</text>
<text x="238.7" y="107">DQ9</text>
<text x="241.8" y="104.2">30</text>
<text x="241.8" y="106.6">32</text>
<text x="48.1" y="112.3">1</text>
<text x="91.2" y="109.5">(RXD)PD0</text>
<text x="91.3" y="112.7">(TXD)PD1</text>
<text x="96.7" y="109.1">2</text>
<text x="96.7" y="112.3">3</text>
<text x="115.2" y="109.9">13</text>
<text x="115.2" y="112.3">14</text>
<text x="117.5" y="110.3">PC4</text>
<text x="117.5" y="112.7">PC0</text>
<text x="131.8" y="111.9">D7</text>
<text x="131.8" y="109.5">D6</text>
<text x="134.2" y="111.5">27</text>
<text x="134.2" y="109.1">28</text>
<text x="149.5" y="109.1">27</text>
<text x="149.5" y="111.5">26</text>
<text x="149.5" y="114">23</text>
<text x="151.7" y="109.5">A8</text>
<text x="151.7" y="111.9">A9</text>
<text x="165.3" y="109.5">DQ7</text>
<text x="168.4" y="109.1">21</text>
<text x="184.2" y="109.1">5</text>
<text x="184.2" y="111.5">4</text>
<text x="184.2" y="114">3</text>
<text x="186" y="109.5">A7</text>
<text x="186" y="111.9">A8</text>
<text x="199.6" y="109.5">DQ7</text>
<text x="202.7" y="109.1">21</text>
<text x="223.4" y="108.3">4</text>
<text x="223.4" y="113.2">2</text>
<text x="223.4" y="110.7">3</text>
<text x="225.1" y="108.7">A12</text>
<text x="225.1" y="113.6">A14</text>
<text x="225.1" y="111.1">A13</text>
<text x="238.2" y="109.5">DQ10</text>
<text x="238.2" y="111.9">DQ11</text>
<text x="241.8" y="109.1">34</text>
<text x="241.8" y="114">39</text>
<text x="241.8" y="111.5">36</text>
<text x="42.8" y="119.5">5</text>
<text x="48.1" y="114.8">2</text>
<text x="48.1" y="119.7">4</text>
<text x="48.1" y="117.2">3</text>
<text x="91.1" y="116">(INT0)PD2</text>
<text x="91.1" y="119.3">(INT1)PD3</text>
<text x="96.7" y="115.6">4</text>
<text x="96.7" y="118.9">5</text>
<text x="115.2" y="114.8">15</text>
<text x="115.2" y="117.2">16</text>
<text x="115.2" y="119.7">17</text>
<text x="117.5" y="115.2">PC1</text>
<text x="117.5" y="117.6">PC2</text>
<text x="131.2" y="118.5">PB7</text>
<text x="131.4" y="115.2">Vcc</text>
<text x="134.2" y="118">25</text>
<text x="134.2" y="114.8">26</text>
<text x="149.5" y="116.4">25</text>
<text x="150" y="118.9">4</text>
<text x="151.7" y="116.8">A11</text>
<text x="151.7" y="114.4">A10</text>
<text x="151.7" y="119.3">A12</text>
<text x="183.7" y="116.4">30</text>
<text x="186" y="116.8">A10</text>
<text x="186" y="114.4">A9</text>
<text x="222.9" y="118">48</text>
<text x="223.4" y="115.6">1</text>
<text x="225.1" y="116">A15</text>
<text x="225.1" y="118.5">A16</text>
<text x="238.2" y="119.3">DQ14</text>
<text x="238.2" y="116.8">DQ13</text>
<text x="238.2" y="114.4">DQ12</text>
<text x="241.8" y="118.9">43</text>
<text x="241.8" y="116.4">41</text>
<text x="89.9" y="122.5">(XCK/T0)PD4</text>
<text x="92" y="125.8">(T1)PD5</text>
<text x="96.7" y="125.4">11</text>
<text x="96.7" y="122.1">6</text>
<text x="115.2" y="122.9">18</text>
<text x="115.2" y="125.4">19</text>
<text x="117.5" y="120.1">PC3</text>
<text x="117.5" y="123.3">PB0</text>
<text x="117.5" y="125.8">PB1</text>
<text x="131.2" y="125.8">PB4</text>
<text x="131.2" y="123.3">PB5</text>
<text x="131.2" y="120.9">PB6</text>
<text x="134.2" y="125.4">22</text>
<text x="134.2" y="122.9">23</text>
<text x="134.2" y="120.5">24</text>
<text x="149.5" y="123.8">29</text>
<text x="149.5" y="121.3">28</text>
<text x="151.7" y="124.2">A14</text>
<text x="151.7" y="121.7">A13</text>
<text x="183.7" y="123.8">31</text>
<text x="184.2" y="121.3">2</text>
<text x="186" y="124.2">R/C</text>
<text x="186" y="121.7">RST</text>
<text x="199.4" y="121.7">GND</text>
<text x="199.4" y="124.2">GND</text>
<text x="202.7" y="121.3">16</text>
<text x="202.7" y="123.8">28</text>
<text x="222.9" y="120.5">17</text>
<text x="222.9" y="122.9">16</text>
<text x="223.4" y="125.4">9</text>
<text x="225.1" y="125.8">A19</text>
<text x="225.1" y="120.9">A17</text>
<text x="225.1" y="123.3">A18</text>
<text x="236.3" y="121.7">A−1/DQ15</text>
<text x="241.8" y="121.3">45</text>
<text x="42.4" y="130.1">Vss</text>
<text x="91.1" y="129.1">(AIN0)PD6</text>
<text x="96.7" y="128.6">12</text>
<text x="96.7" y="131.9">13</text>
<text x="115.2" y="127.8">20</text>
<text x="117.5" y="128.2">PB2</text>
<text x="131.2" y="128.2">PB3</text>
<text x="134.2" y="127.8">21</text>
<text x="149.5" y="131.1">30</text>
<text x="150" y="126.2">3</text>
<text x="150" y="128.6">2</text>
<text x="151.7" y="131.5">A17</text>
<text x="151.7" y="126.6">A15</text>
<text x="151.7" y="129.1">A16</text>
<text x="183.7" y="126.2">29</text>
<text x="186" y="126.6">IC</text>
<text x="199.5" y="129.1">VDD</text>
<text x="199.5" y="131.5">VDD</text>
<text x="202.7" y="128.6">25</text>
<text x="202.7" y="131.1">32</text>
<text x="205.4" y="127.7">Vss</text>
<text x="222.9" y="127.8">10</text>
<text x="222.9" y="130.3">13</text>
<text x="225.1" y="128.2">A20</text>
<text x="225.1" y="130.7">A21/Vpp</text>
<text x="238.6" y="129.9">GND</text>
<text x="239.1" y="127.4">Vcc</text>
<text x="241.8" y="129.5">27</text>
<text x="241.8" y="131.9">46</text>
<text x="241.8" y="127">37</text>
<text x="256.1" y="126.4" transform="rotate(90 256.1 126.4)">Vss</text>
<text x="38.4" y="136.8">1</text>
<text x="56.3" y="136.6" transform="rotate(-90 56.3 136.6)">Vss</text>
<text x="74.1" y="135.2">9</text>
<text x="75.9" y="135.6">(XTAL1/TOSC1)PB6</text>
<text x="91.1" y="132.3">(AIN1)PD7</text>
<text x="91.1" y="135.6">(ICP1)PB0</text>
<text x="96.7" y="135.2">14</text>
<text x="149.5" y="136.8">22</text>
<text x="150" y="133.5">1</text>
<text x="151.7" y="137.2">CE</text>
<text x="151.7" y="133.9">A18</text>
<text x="165.7" y="137.2">Vcc</text>
<text x="168.4" y="136.8">32</text>
<text x="222.9" y="134.4">26</text>
<text x="222.9" y="136.8">28</text>
<text x="225.1" y="134.8">CE</text>
<text x="225.1" y="137.2">OE</text>
<text x="237.8" y="137.3">RY/BY</text>
<text x="238.6" y="132.3">GND</text>
<text x="242.6" y="136.8">15</text>
<text x="38.4" y="139.2">2</text>
<text x="38.4" y="141.7">3</text>
<text x="73.6" y="138.4">10</text>
<text x="75.9" y="138.8">(XTAL2/TOSC2)PB7</text>
<text x="89.2" y="142.1">PB2(SS/OC1B)</text>
<text x="90.7" y="138.8">PB1(OC1A)</text>
<text x="96.7" y="138.4">15</text>
<text x="96.7" y="141.7">16</text>
<text x="149.5" y="139.2">24</text>
<text x="149.5" y="141.7">31</text>
<text x="151.7" y="139.7">OE</text>
<text x="151.7" y="142.1">WE</text>
<text x="165.2" y="140.5">GND</text>
<text x="168.4" y="140.1">16</text>
<text x="171.3" y="139.5" transform="rotate(90 171.3 139.5)">Vss</text>
<text x="183.7" y="139.2">24</text>
<text x="183.7" y="141.7">23</text>
<text x="186" y="139.7">OE</text>
<text x="186" y="142.1">WE</text>
<text x="222.9" y="139.2">11</text>
<text x="222.9" y="141.7">12</text>
<text x="225.1" y="139.7">WE</text>
<text x="225.1" y="142.1">RST/RP</text>
<text x="236.9" y="139.7">WP/ACC</text>
<text x="238.2" y="142.1">BYTE</text>
<text x="242.6" y="141.7">47</text>
<text x="242.6" y="139.3">14</text>
<text x="38.4" y="144.1">4</text>
<text x="38.4" y="146.6">5</text>
<text x="49.7" y="148.9">Vss</text>
<text x="56.3" y="149.6" transform="rotate(-90 56.3 149.6)">Vss</text>
<text x="88.7" y="145.4">PB3(MOSI/OC2)</text>
<text x="90.8" y="148.6">PB4(MISO)</text>
<text x="96.7" y="145">17</text>
<text x="96.7" y="148.2">18</text>
<text x="243.8" y="148.9">Vss</text>
<text x="91.3" y="151.9">PB5(SCK)</text>
<text x="96.7" y="151.5">19</text>
<text x="173.6" y="154.6">Vss</text>
<text x="193.2" y="157">Vss</text>
<text x="222.2" y="196.7">FILE:</text>
<text x="222.2" y="194.3">TITLE</text>
<text x="250.8" y="196.7">REVISION:</text>
<text x="222.2" y="199.2">PAGE</text>
<text x="236.1" y="199.2">OF</text>
<text x="250.8" y="199.2">DRAWN BY:</text>
</g>
</svg>
